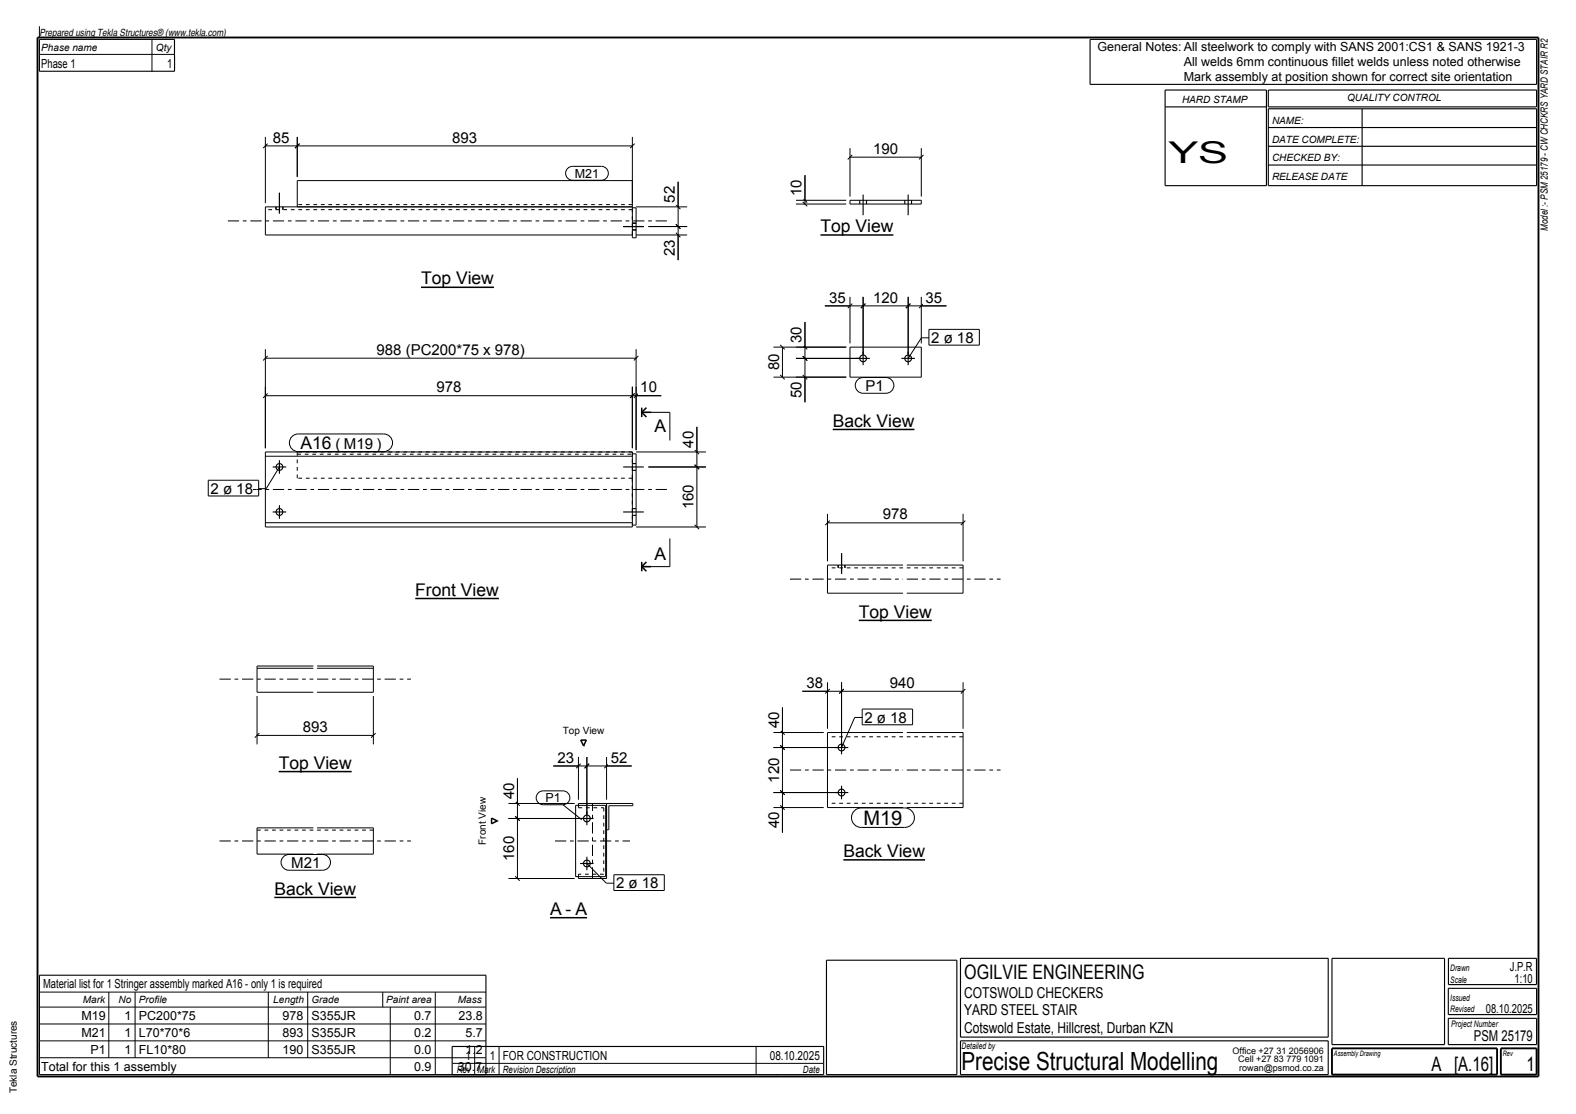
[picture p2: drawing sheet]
<svg xmlns="http://www.w3.org/2000/svg" width="420mm" height="297mm" viewBox="0 0 420 297" stroke-linecap="round" stroke-linejoin="round" font-family="sans-serif">
<path d="M10 10h400v277h-400z" fill="none" stroke="#000" stroke-width=".5"/>
<path d="M110.7 159.6h22.3" fill="none" stroke="#000" stroke-width=".4"/>
<path d="M110.7 155.3h22.3v3.5h-22.3z" fill-rule="evenodd" fill="#fefefb"/>
<path d="M112.2 76.6h19.4" fill="none" stroke="#000" stroke-width=".4"/>
<path d="M112.2 72.3h19.4v3.5h-19.4z" fill-rule="evenodd" fill="#fefefb"/>
<path d="M146.6 244.7h9.9" fill="none" stroke="#000" stroke-width=".4"/>
<g fill="#fefefb">
<path d="M146.6 240.4h3.1v3.5h-3.1z" fill-rule="evenodd"/>
<path d="M150.7 240.4h1.6v3.5h-1.6z" fill-rule="evenodd"/>
<path d="M153.3 240.4h3.2v3.5h-3.2z" fill-rule="evenodd"/>
</g>
<path d="M218.6 62.6h19.5M154.8 197.3h1.5l-.8 1.5zM131 218.1l1.5 .8-1.5 .7z" fill="none" stroke="#000" stroke-width=".4"/>
<path d="M218.6 58.4h19.5v3.5h-19.5z" fill-rule="evenodd" fill="#fefefb"/>
<path d="M221.9 114.5h21.8" fill="none" stroke="#000" stroke-width=".4"/>
<path d="M221.9 110.2h21.8v3.5h-21.8z" fill-rule="evenodd" fill="#fefefb"/>
<path d="M74.3 205.7h19.4" fill="none" stroke="#000" stroke-width=".4"/>
<path d="M74.3 201.5h19.4v3.5h-19.4z" fill-rule="evenodd" fill="#fefefb"/>
<path d="M73.1 239.3h21.8" fill="none" stroke="#000" stroke-width=".4"/>
<path d="M73.1 235h21.8v3.5h-21.8z" fill-rule="evenodd" fill="#fefefb"/>
<path d="M228.9 165.4h19.4" fill="none" stroke="#000" stroke-width=".4"/>
<path d="M228.9 161.1h19.4v3.5h-19.4z" fill-rule="evenodd" fill="#fefefb"/>
<path d="M224.7 229.2h21.8" fill="none" stroke="#000" stroke-width=".4"/>
<path d="M224.7 225h21.8v3.5h-21.8z" fill-rule="evenodd" fill="#fefefb"/>
<g fill="none" stroke="#000" stroke-width=".27" stroke-dasharray="1 1 1 1" stroke-linecap="butt">
<path d="M168.5 54.6h-89.3M168.5 55.9h-97.8M168.5 62.6v-7.2M79.2 127.5v-7M79.2 121.1h89.3M168.5 127.5v-7M168.5 120.5h-89.3M168.5 127.5h-89.3M168.5 127.5v12.5M240.7 151.4h-20.2M256.7 151.4h-15M240.7 196.4h-20.2"/>
<path d="M256.7 196.4h-15M154.2 214.7v.7M154.2 215.4h6.7M160.9 215.4v17.7M240.7 214.2h-20.2M256.7 214.2h-15M83.5 221.3h-15M99.5 221.3h-15M154.2 233.7v-.6M160.9 233.1h-6.7"/>
</g>
<g fill="none" stroke="#000" stroke-width=".27">
<path d="M10.5 7v3M10.5 14.5h36M40.5 10.5v8.5M70.7 36.5v17.6M70.7 38.9h97.8M71.3 38.3l-1.2 1.2M79.2 36.5v10.7M79.8 38.3l-1.2 1.2M168.5 36.5v26.9h1v-8h-1M169.1 38.3l-1.2 1.2M226.5 39.5v12.9M245.5 39.5v12.9"/>
<path d="M168.5 55.1h-97.8v7.5h97.8M168.5 48.2h-89.3v6.9M169.5 55.1h13.6M180.1 59.8l1.2 1.2M180.1 54.6l1.2 1.2M180.7 48.5v20.8M212.1 53.4h13.4M212.1 54.4h13.4M213.9 53.8l1.2 1.2M213.9 52.8l1.2 1.2M214.5 46.7v7.7M226.5 53.4h19v1h-19z"/>
<path d="M226.5 41.9h19M227.1 41.3l-1.2 1.2M246.1 41.3l-1.2 1.2M169.5 62.6h13.6M172.8 60.4h10.3M180.1 62.1l1.2 1.1M226.5 79.2v12.3M230 79.2v15.3M242 79.2v15.3M245.5 79.2v12.3M70.7 93.1v26.4M70.7 95.5h98.8"/>
<path d="M71.3 94.9l-1.2 1.2M169.5 93.1v26.9M170.1 94.9l-1.2 1.2M206.1 92.5h19.4M207.9 100l1.2 1.2M207.9 91.9l1.2 1.2M208.5 92.5v8.1M212.1 95.5h16.9M213.9 95l1.2 1.1M213.9 91.9l1.2 1.2M213.9 100l1.2 1.2M214.5 85.9v21.3"/>
<path d="M219.8 81.5h32.4M226.5 92.5h19v8.1h-19zM227.1 81l-1.2 1.1M230.6 81l-1.2 1.1M242.6 81l-1.2 1.1M246.1 81l-1.2 1.1M247.6 90.1h-2l-3.6 5.4M70.7 105.5h105.5M71.3 104.9l-1.2 1.2M168.5 103.1v16.4M169.1 104.9l-1.2 1.2M170.1 104.9l-1.2 1.2"/>
<path d="M171 109.9h7.5v7.5M185.1 119.9l1.2 1.2M185.7 113.8v26.7M206.1 100.6h19.4M70.7 120.5h97.8v20h-97.8zM70.7 139.4h97.8M70.7 121.6h97.8M74.5 124.5l-3.6 5.8h-2M168.5 121h1v19h-1M169.5 120.5h18.6M172.8 124.5h15.3M185.1 123.9l1.2 1.2"/>
<path d="M185.1 139.9l1.2 1.2M220.5 139.4h36.2M220.5 137v12.6M221.1 138.8l-1.2 1.2M256.7 137v12.6M257.3 138.8l-1.2 1.2M169.5 140.5h18.6M178.5 143.6v7.5h-7.5M240.7 150.6h-20.2v7.5h20.2M241.7 150.6h15v7.5h-15M68.5 178.2h15M83.5 177.6h-15v7h15"/>
<path d="M84.5 177.6h15v7h-15M84.5 178.2h15M68.5 185.6v12.9M68.5 196.1h31M69.1 195.5l-1.2 1.2M99.5 185.6v12.9M100.1 195.5l-1.2 1.2M206.1 195.3h13.4M206.1 199.3h17.2M207.9 198.7l1.2 1.2M207.9 194.7l1.2 1.2M208.5 188.6v33.4"/>
<path d="M213.8 184.3h42.9M220.5 181.9v12.4M221.1 183.7l-1.2 1.2M224.3 181.9v16.4M224.9 183.7l-1.2 1.2M229.8 191.3h-2l-3.5 8M240.7 195.3h-20.2v20h20.2M241.7 195.3h15v20h-15M256.7 181.9v12.4M257.3 183.7l-1.2 1.2M135.5 214.2h17.7M135.5 218.2h19.9"/>
<path d="M137.3 217.6l1.2 1.2M137.3 213.6l1.2 1.2M137.9 207.5v26.7M147.5 204.2h20.8M150 214.5l5 4M153.4 214.7h8v19h-8zM154.2 214.7v-.5h14.4v.6h-6.3v6.4h-.6M154.2 201.8v11.4M154.7 203.6l-1.1 1.2M156.4 201.8v15.4M157 203.6l-1.2 1.2M161.7 201.8v11.4"/>
<path d="M161.7 214.2v20h-7.5v-.5M162.3 203.6l-1.3 1.2M206.1 215.3h13.4M206.1 211.3h17.2M207.9 210.7l1.2 1.2M207.9 214.7l1.2 1.2M83.5 220.7h-15v7h15M84.5 220.7h15v7h-15M135.5 234.2h17.7M137.3 233.6l1.2 1.2M156.4 230.2l5.2 5.3h2M10.5 264.5h119"/>
<path d="M10.5 268.5h119M10.5 273h119M10.5 277.5h119M29 264.5v17.5M36 264.5v17.5M71.5 264.5v17.5M82 264.5v17.5M102 264.5v4M104 268.5v18M116 264.5v22M120.5 279h99M126.5 279v7.5"/>
<path d="M133 279v7.5M201.5 279v7.5M10.5 282h119M120.5 283.5h99M207 286.5h.1"/>
</g>
<path d="M60.7 58.9h117.8M60.7 130.5h117.8M210.5 154.4h30.2M241.7 154.4h25M58.5 181.1h25M84.5 181.1h25M210.5 205.3h30.2M241.7 205.3h25M58.5 224.2h25M84.5 224.2h25M147.9 224.2h20M157.9 234.2v-20" fill="none" stroke="#000" stroke-width=".27" stroke-dasharray="3 1 1 1" stroke-linecap="butt"/>
<g fill="none" stroke="#000" stroke-width=".3">
<path d="M10.5 10.5h36v8.5h-36zM290.5 10.5h119v12h-119zM310.5 24h27v25.5h-27zM310.5 28.5h27M338 24h71.5v4.5h-71.5zM338 29h71.5v20.5h-71.5zM338 34h71.5M338 39h71.5M363 29v20.5M73.6 55.1v.8M74.5 51.4v5.5M75.4 55.1v.8"/>
<path d="M168.5 59.5h1M229.1 53.4v1M230 51.9v5.5M230.9 53.4v1M241.1 53.4v1M242 51.9v5.5M242.9 53.4v1M338 44h71.5M166.1 60.4h5.5M168.5 61.3h1M228.2 95.5h3.6M230 93.7v3.6"/>
<path d="M240.2 95.5h3.6M242 93.7v3.6M72.7 124.5h3.6M72.7 136.5h3.6M74.5 122.7v3.6M74.5 134.7v3.6M166.1 124.5h5.5M166.1 136.5h5.5M168.5 125.4h1M168.5 123.6h1M168.5 137.4h1M168.5 135.6h1"/>
<path d="M223.4 150.6v.8M224.3 147.5v5.5M225.2 150.6v.8M222.5 199.3h3.6M224.3 197.5v3.6M154.6 218.2h3.6M156.4 216.4v3.6M222.5 211.3h3.6M224.3 209.5v3.6M154.6 230.2h3.6M156.4 228.4v3.6M220.2 256h34.8v30.5h-34.8z"/>
<path d="M256 255.5h98v21h-98zM355 255.5h30v23h-30zM386 255.5h23.5v7h-23.5zM256 277.5h98v9h-98zM386 271.5h23.5v7h-23.5zM386 263.5h23.5v7h-23.5zM120.5 286.5v-7.5h99v7.5h-209v-26.5h119v26.5"/>
<circle cx="230" cy="95.5" r=".9"/>
<circle cx="242" cy="95.5" r=".9"/>
<circle cx="74.5" cy="136.5" r=".9"/>
<circle cx="74.5" cy="124.5" r=".9"/>
<circle cx="224.3" cy="199.3" r=".9"/>
<circle cx="156.4" cy="218.2" r=".9"/>
<circle cx="224.3" cy="211.3" r=".9"/>
<circle cx="156.4" cy="230.2" r=".9"/>
</g>
<path d="M355 279.5h44v7h-44zM400 279.5h9.5v7h-9.5z" fill="none" stroke="#000" stroke-width=".5"/>
<g fill="#fefefb">
<path d="M80.1 116.3h8.3v3.5h-8.3z" fill-rule="evenodd"/>
<path d="M80.1 116.3h8.3v3.5h-8.3z" fill-rule="evenodd"/>
<path d="M89.4 116.8h1.4v3h-1.4z" fill-rule="evenodd"/>
<path d="M89.4 116.8h1.4v3h-1.4z" fill-rule="evenodd"/>
<path d="M91.7 116.8h7.7v3h-7.7z" fill-rule="evenodd"/>
<path d="M91.7 116.8h7.7v3h-7.7z" fill-rule="evenodd"/>
<path d="M100.3 116.8h1.4v3h-1.4z" fill-rule="evenodd"/>
<path d="M100.3 116.8h1.4v3h-1.4z" fill-rule="evenodd"/>
</g>
<path d="M78 116.2l1.5-.5h22.8a2.35 2.35 0 0 1 2.3 2.3 2.35 2.35 0 0 1-2.3 2.4h-22.8a2.35 2.35 0 0 1-2.2-1.6 2.35 2.35 0 0 1 .7-2.6z" fill="none" stroke="#000" stroke-width=".27"/>
<path d="M174.4 145.8h3.1v3.5h-3.1z" fill-rule="evenodd" fill="#fefefb"/>
<path d="M171 151.1h2.5M171 151.1l1.3 1.2M171 149.8v2.5M172.3 149.8l-1.3 1.3" fill="none" stroke="#000" stroke-width=".4"/>
<path d="M174.4 111.7h3.1v3.5h-3.1z" fill-rule="evenodd" fill="#fefefb"/>
<path d="M171 109.9h2.5M171 109.9l1.3 1.3M171 108.7v2.5M172.3 108.7l-1.3 1.2" fill="none" stroke="#000" stroke-width=".4"/>
<g fill="#fefefb">
<path d="M56.1 128.6h11.3v3h-11.3z" fill-rule="evenodd"/>
<path d="M56.1 128.6h11.3v3h-11.3z" fill-rule="evenodd"/>
</g>
<path d="M68.3 128.6v3" fill="none" stroke="#fefefb" stroke-width=".27"/>
<path d="M55.5 128h13.4v4.2h-13.4z" fill="none" stroke="#000" stroke-width=".27"/>
<g fill="#fefefb">
<path d="M181.2 114.3h4.2v5.7h-4.2z" fill-rule="evenodd"/>
<path d="M181.2 128.6h4.2v7.8h-4.2z" fill-rule="evenodd"/>
<path d="M170 101h5.7v4.2h-5.7z" fill-rule="evenodd"/>
<path d="M115.7 101h7.9v4.2h-7.9z" fill-rule="evenodd"/>
<path d="M99.7 91h40.8v4.2h-40.8z" fill-rule="evenodd"/>
<path d="M153.2 44.9h6.5v2.6h-6.5z" fill-rule="evenodd"/>
<path d="M153.2 44.9h6.5v2.6h-6.5z" fill-rule="evenodd"/>
</g>
<path d="M151.3 44.9l1.3-.6h7.7a1.85 1.85 0 0 1 1.8 1.9 1.85 1.85 0 0 1-1.8 1.9h-7.7a1.85 1.85 0 0 1-1.7-1.2 1.85 1.85 0 0 1 .4-2z" fill="none" stroke="#000" stroke-width=".27"/>
<g fill="#fefefb">
<path d="M119.9 34.4h7.9v4.2h-7.9z" fill-rule="evenodd"/>
<path d="M72.1 34.4h5.7v4.2h-5.7z" fill-rule="evenodd"/>
<path d="M176.2 49h4.2v5.6h-4.2z" fill-rule="evenodd"/>
<path d="M176.2 63.2h4.2v5.6h-4.2z" fill-rule="evenodd"/>
<path d="M145.3 211.4h4.1v2.5h-4.1z" fill-rule="evenodd"/>
<path d="M145.3 211.4h4.1v2.5h-4.1z" fill-rule="evenodd"/>
</g>
<path d="M143.4 211.4l1.3-.6h5.3a1.85 1.85 0 0 1 1.9 1.9 1.85 1.85 0 0 1-1.9 1.8h-5.3a1.85 1.85 0 0 1-1.7-1.1 1.85 1.85 0 0 1 .4-2z" fill="none" stroke="#000" stroke-width=".27"/>
<g fill="#fefefb">
<path d="M164.2 233.8h11.3v3h-11.3z" fill-rule="evenodd"/>
<path d="M164.2 233.8h11.3v3h-11.3z" fill-rule="evenodd"/>
</g>
<path d="M176.4 233.8v3" fill="none" stroke="#fefefb" stroke-width=".27"/>
<path d="M163.6 233.2h13.4v4.2h-13.4z" fill="none" stroke="#000" stroke-width=".27"/>
<g fill="#fefefb">
<path d="M133.4 208h4.2v5.7h-4.2z" fill-rule="evenodd"/>
<path d="M133.4 222.3h4.2v7.8h-4.2z" fill-rule="evenodd"/>
<path d="M162.2 199.7h5.6v4.2h-5.6z" fill-rule="evenodd"/>
<path d="M148 199.7h5.6v4.2h-5.6z" fill-rule="evenodd"/>
<path d="M232.1 37.4h7.9v4.2h-7.9z" fill-rule="evenodd"/>
<path d="M210 47.2h4.2v5.7h-4.2z" fill-rule="evenodd"/>
<path d="M230.6 101.2h4.9v3h-4.9z" fill-rule="evenodd"/>
<path d="M230.6 101.2h4.9v3h-4.9z" fill-rule="evenodd"/>
</g>
<path d="M228.5 101.3l1-.6 .5-.1h6.1a2.1 2.1 0 0 1 2.1 2.1 2.1 2.1 0 0 1-2.1 2.1h-6.1a2.1 2.1 0 0 1-1.9-1.2 2.1 2.1 0 0 1 .4-2.3z" fill="none" stroke="#000" stroke-width=".27"/>
<g fill="#fefefb">
<path d="M248.2 88.4h11.3v3h-11.3z" fill-rule="evenodd"/>
<path d="M248.2 88.4h11.3v3h-11.3z" fill-rule="evenodd"/>
</g>
<path d="M260.4 88.4v3" fill="none" stroke="#fefefb" stroke-width=".27"/>
<path d="M247.6 87.8h13.4v4.2h-13.4z" fill="none" stroke="#000" stroke-width=".27"/>
<g fill="#fefefb">
<path d="M210 86.4h4.2v5.6h-4.2z" fill-rule="evenodd"/>
<path d="M204 93.7h4.2v5.7h-4.2z" fill-rule="evenodd"/>
<path d="M210 101.1h4.2v5.6h-4.2z" fill-rule="evenodd"/>
<path d="M246 77.1h5.7v4.2h-5.7z" fill-rule="evenodd"/>
<path d="M232.1 77.1h7.9v4.2h-7.9z" fill-rule="evenodd"/>
<path d="M220.3 77.1h5.7v4.2h-5.7z" fill-rule="evenodd"/>
<path d="M80.1 191.6h7.8v4.2h-7.8z" fill-rule="evenodd"/>
<path d="M77.6 228.4h7.8v3h-7.8z" fill-rule="evenodd"/>
<path d="M77.6 228.4h7.8v3h-7.8z" fill-rule="evenodd"/>
</g>
<path d="M75.5 228.4l.9-.5 .6-.1h9a2.1 2.1 0 0 1 2.1 2.1 2.1 2.1 0 0 1-2.1 2.1h-9a2.1 2.1 0 0 1-1.9-1.3 2.1 2.1 0 0 1 .4-2.3z" fill="none" stroke="#000" stroke-width=".27"/>
<g fill="#fefefb">
<path d="M234.7 134.9h7.8v4.2h-7.8z" fill-rule="evenodd"/>
<path d="M236.5 179.8h7.9v4.2h-7.9z" fill-rule="evenodd"/>
<path d="M214.3 179.8h5.7v4.2h-5.7z" fill-rule="evenodd"/>
<path d="M230.4 189.6h11.3v3h-11.3z" fill-rule="evenodd"/>
<path d="M230.4 189.6h11.3v3h-11.3z" fill-rule="evenodd"/>
</g>
<path d="M242.6 189.6v3" fill="none" stroke="#fefefb" stroke-width=".27"/>
<path d="M229.8 189h13.4v4.2h-13.4z" fill="none" stroke="#000" stroke-width=".27"/>
<g fill="#fefefb">
<path d="M230.1 216h10.4v4h-10.4z" fill-rule="evenodd"/>
<path d="M230.1 216h10.4v4h-10.4z" fill-rule="evenodd"/>
</g>
<path d="M227.5 216.4a2.6 2.6 0 0 1 2-1h11.6a2.6 2.6 0 0 1 2.6 2.6 2.6 2.6 0 0 1-2.6 2.6h-11.6a2.6 2.6 0 0 1-2.3-1.5 2.6 2.6 0 0 1 .3-2.7z" fill="none" stroke="#000" stroke-width=".27"/>
<g fill="#fefefb">
<path d="M204 189.1h4.2v5.7h-4.2z" fill-rule="evenodd"/>
<path d="M204 201.4h4.2v7.8h-4.2z" fill-rule="evenodd"/>
<path d="M204 215.8h4.2v5.7h-4.2z" fill-rule="evenodd"/>
</g>
<text font-size="8" x="311.4" y="43.5">YS</text>
<text font-size="6.7" x="256.3" y="285.3">Precise Structural Modelling</text>
<g font-size="5.3">
<text x="230.1" y="220">M19</text>
<text x="257" y="261">OGILVIE ENGINEERING</text>
<text x="381.5" y="285.5">A [A.16]</text>
<text x="406.8" y="285.5">1</text>
</g>
<g font-size="4.7">
<text x="218.6" y="61.9">Top View</text>
<text x="112.2" y="75.8">Top View</text>
<text x="221.9" y="113.7">Back View</text>
<text x="80.1" y="119.8">A16</text>
<text x="174.4" y="115.2">A</text>
<text x="174.4" y="149.3">A</text>
<text x="110.7" y="158.8">Front View</text>
<text x="228.9" y="164.6">Top View</text>
<text x="74.3" y="205">Top View</text>
<text x="224.7" y="228.5">Back View</text>
<text x="73.1" y="238.5">Back View</text>
<text x="146.6" y="243.9">A - A</text>
</g>
<g font-size="4">
<text x="72.7" y="38">85</text>
<text x="120.5" y="38">893</text>
<text x="232.7" y="41">190</text>
<text x="213.6" y="52.3" transform="rotate(-90 213.6 52.3)">10</text>
<text x="179.8" y="54" transform="rotate(-90 179.8 54)">52</text>
<text x="179.8" y="68.2" transform="rotate(-90 179.8 68.2)">23</text>
<text x="220.9" y="80.7">35</text>
<text x="232.7" y="80.7">120</text>
<text x="246.6" y="80.7">35</text>
<text x="100.3" y="94.6">988 (PC200*75 x 978)</text>
<text x="213.6" y="91.4" transform="rotate(-90 213.6 91.4)">30</text>
<text x="248.2" y="91.4">2 ø 18</text>
<text x="207.6" y="98.8" transform="rotate(-90 207.6 98.8)">80</text>
<text x="116.3" y="104.6">978</text>
<text x="170.6" y="104.6">10</text>
<text x="213.6" y="106.1" transform="rotate(-90 213.6 106.1)">50</text>
<text x="230.6" y="104.2">P1</text>
<text x="89.4" y="119.8">(</text>
<text x="91.7" y="119.8">M19</text>
<text x="100.3" y="119.8">)</text>
<text x="184.8" y="119.4" transform="rotate(-90 184.8 119.4)">40</text>
<text x="56.1" y="131.6">2 ø 18</text>
<text x="184.8" y="135.8" transform="rotate(-90 184.8 135.8)">160</text>
<text x="235.3" y="138.5">978</text>
<text x="214.9" y="183.4">38</text>
<text x="237.1" y="183.4">940</text>
<text x="80.7" y="195.2">893</text>
<text x="207.6" y="194.2" transform="rotate(-90 207.6 194.2)">40</text>
<text x="230.4" y="192.6">2 ø 18</text>
<text x="148.6" y="203.3">23</text>
<text x="162.8" y="203.3">52</text>
<text x="207.6" y="208.6" transform="rotate(-90 207.6 208.6)">120</text>
<text x="137" y="213.1" transform="rotate(-90 137 213.1)">40</text>
<text x="207.6" y="220.9" transform="rotate(-90 207.6 220.9)">40</text>
<text x="77.6" y="231.4">M21</text>
<text x="137" y="229.5" transform="rotate(-90 137 229.5)">160</text>
<text x="164.2" y="236.8">2 ø 18</text>
<text x="257" y="266">COTSWOLD CHECKERS</text>
<text x="257" y="270.5">YARD STEEL STAIR</text>
<text x="257" y="275.5">Cotswold Estate, Hillcrest, Durban KZN</text>
<text x="392.8" y="277.5">PSM 25179</text>
</g>
<g font-size="3.3">
<text x="11" y="18">Phase 1</text>
<text x="44.5" y="18">1</text>
<text x="292.5" y="13.5">General Notes: All steelwork to comply with SANS 2001:CS1 &amp; SANS 1921-3</text>
<text x="315.5" y="17.5">All welds 6mm continuous fillet welds unless noted otherwise</text>
<text x="315.5" y="21.5">Mark assembly at position shown for correct site orientation</text>
<text x="153.2" y="47.4">M21</text>
<text x="145.3" y="213.9">P1</text>
<text x="11.5" y="263.5">Material list for 1 Stringer assembly marked A16 - only 1 is required</text>
<text x="402.4" y="258.7">J.P.R</text>
<text x="403.6" y="262">1:10</text>
<text x="21.7" y="272">M19</text>
<text x="33.1" y="272">1</text>
<text x="37" y="272">PC200*75</text>
<text x="75.3" y="272">978 S355JR</text>
<text x="110.4" y="272">0.7</text>
<text x="122.2" y="272">23.8</text>
<text x="396" y="270">08.10.2025</text>
<text x="21.7" y="276.5">M21</text>
<text x="24.1" y="281">P1</text>
<text x="33.1" y="276.5">1</text>
<text x="33.1" y="281">1</text>
<text x="37" y="276.5">L70*70*6</text>
<text x="37" y="281">FL10*80</text>
<text x="75.3" y="276.5">893 S355JR</text>
<text x="75.3" y="281">190 S355JR</text>
<text x="110.4" y="276.5">0.2</text>
<text x="110.4" y="281">0.0</text>
<text x="124" y="276.5">5.7</text>
<text x="124" y="281">1.2</text>
<text x="11" y="285.5">Total for this 1 assembly</text>
<text x="110.4" y="285.5">0.9</text>
<text x="122" y="285.5">30.7</text>
<text x="124" y="282.5">1</text>
<text x="130.5" y="282.5">1 FOR CONSTRUCTION</text>
<text x="205.2" y="282.5">08.10.2025</text>
</g>
<g font-size="2.7">
<text x="10.5" y="9.5">Prepared using Tekla Structures® (www.tekla.com)</text>
<text x="11" y="13.5">Phase name</text>
<text x="41.6" y="13.5">Qty</text>
<text x="315" y="27.5">HARD STAMP</text>
<text x="359" y="27">QUALITY CONTROL</text>
<text x="339" y="33">NAME:</text>
<text x="339" y="38">DATE COMPLETE:</text>
<text x="339" y="43">CHECKED BY:</text>
<text x="339" y="48">RELEASE DATE</text>
<text x="412.5" y="61.5" transform="rotate(-90 412.5 61.5)">Model :- PSM 25179 - CW CHCKRS YARD STAIR R2</text>
<text x="150" y="195.8">Top View</text>
<text x="129.5" y="225.2" transform="rotate(-90 129.5 225.2)">Front View</text>
<text x="22.1" y="267.5">Mark</text>
<text x="31.6" y="267.5">No</text>
<text x="37" y="267.5">Profile</text>
<text x="72.8" y="267.5">Length</text>
<text x="83" y="267.5">Grade</text>
<text x="102.9" y="267.5">Paint area</text>
<text x="122" y="267.5">Mass</text>
<text x="121.7" y="286">Rev</text>
<text x="127.3" y="286">Mark</text>
<text x="134" y="286">Revision Description</text>
<text x="214" y="286">Date</text>
<text x="4.5" y="291.5" transform="rotate(-90 4.5 291.5)">Tekla Structures</text>
</g>
<g font-size="2.4">
<text x="386.5" y="262">Scale</text>
<text x="386.5" y="258.7">Drawn</text>
<text x="386.5" y="266.8">Issued</text>
<text x="386.5" y="269.8">Revised</text>
<text x="386.7" y="273.7">Project Number</text>
<text x="256.3" y="279.7">Detailed by</text>
<text x="328.5" y="281">Office +27 31 2056906</text>
<text x="330" y="283.3">Cell +27 83 779 1091</text>
<text x="330.3" y="285.5">rowan@psmod.co.za</text>
</g>
<g font-size="2">
<text x="355.5" y="281.5">Assembly Drawing</text>
<text x="400.5" y="281.5">Rev</text>
</g>
</svg>
